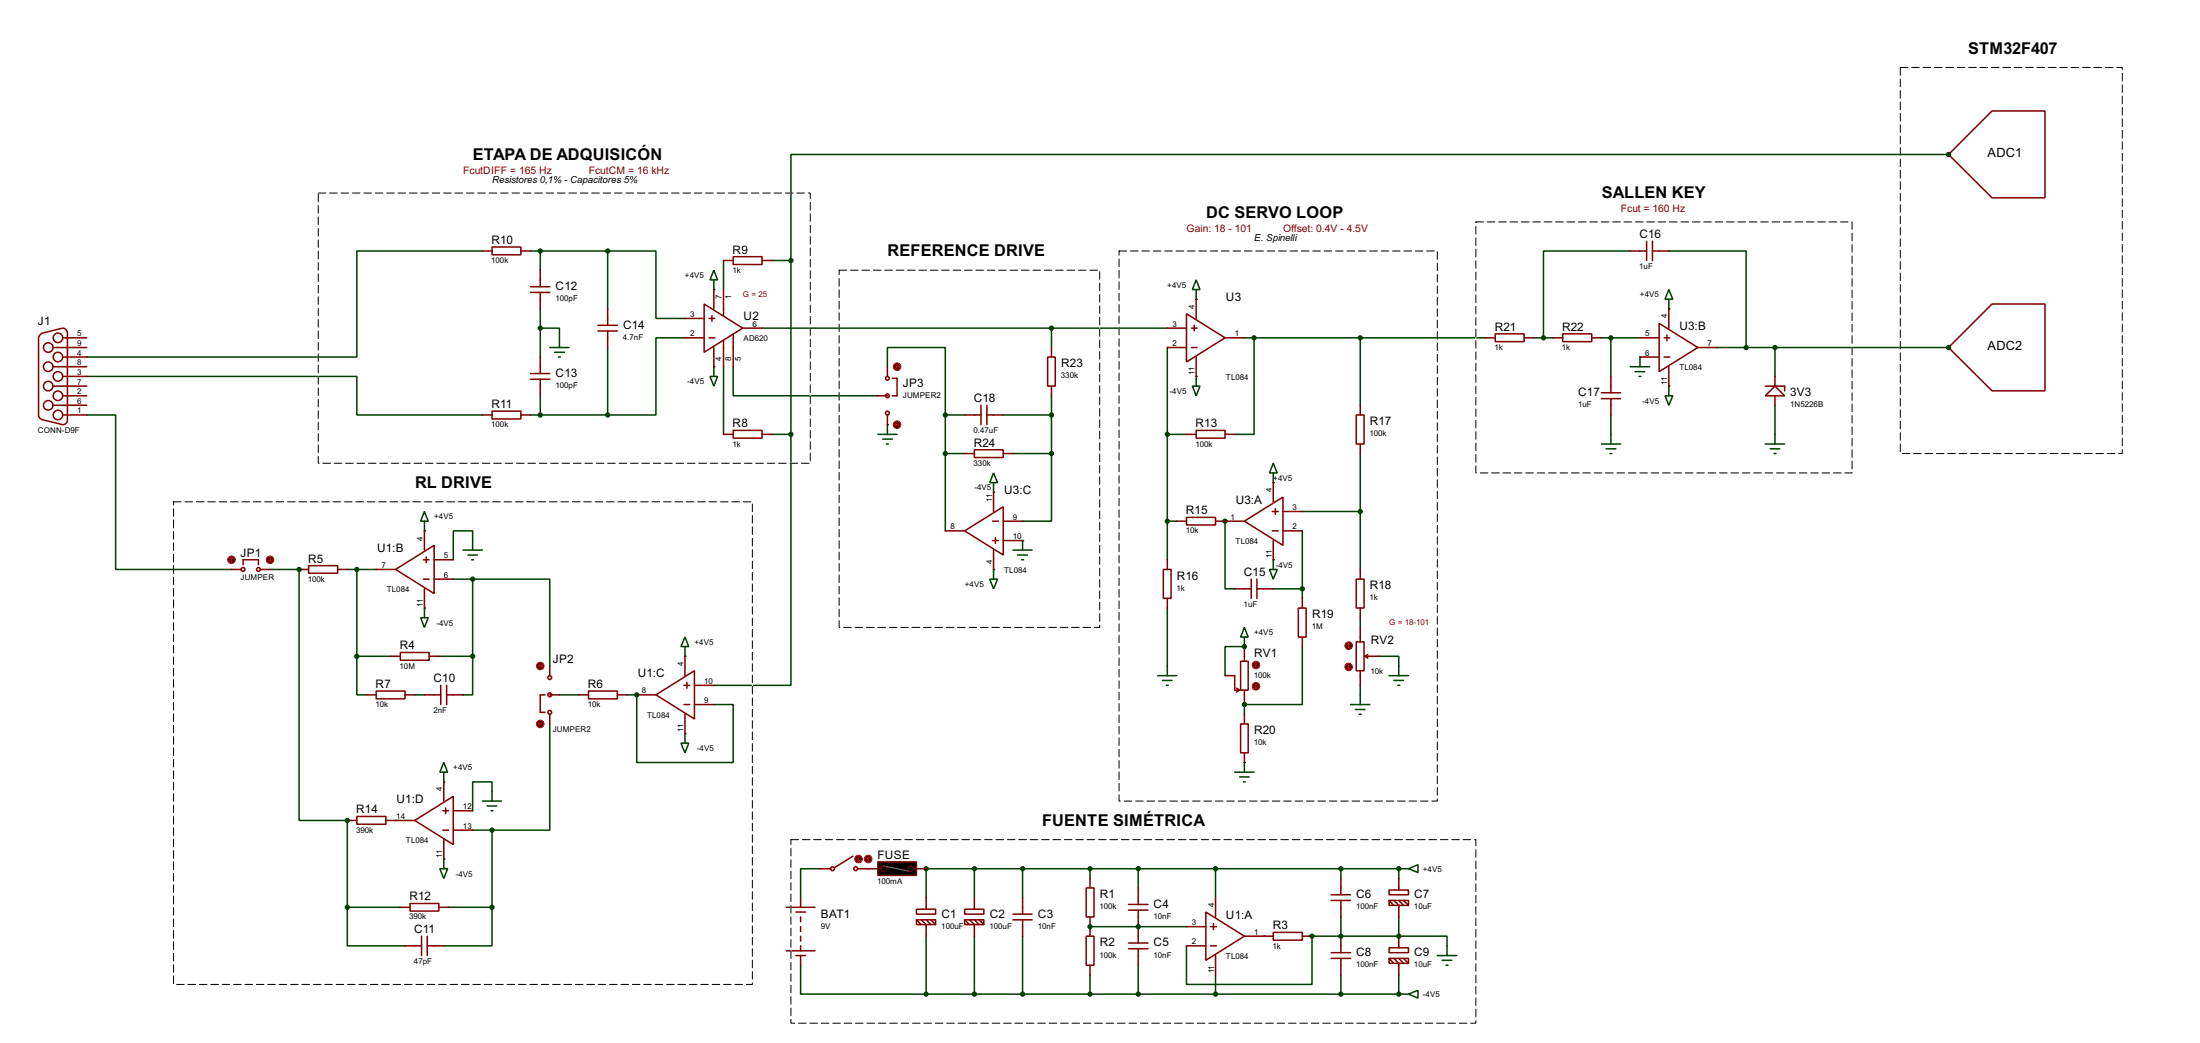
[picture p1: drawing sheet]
<svg xmlns="http://www.w3.org/2000/svg" width="579mm" height="274mm" viewBox="0 0 579 274" stroke-linecap="round" stroke-linejoin="round" font-family="sans-serif">
<path d="M269.3 228.6v7.6M269.3 246.4v15.2" fill="none" stroke="#004000" stroke-width=".4"/>
<g fill="#004000">
<circle cx="287" cy="243.9" r=".2"/>
<circle cx="299.7" cy="243.9" r=".2"/>
</g>
<path d="M287 243.9h12.7" fill="none" stroke="#004000" stroke-width=".4"/>
<circle cx="299.7" cy="243.9" r=".2" fill="#004000"/>
<path d="M269.3 228.6h50.8M287 228.6v2.6M299.7 228.6v5.1M287 256.6v5M299.7 254v7.6M299.7 243.9h12.7M269.3 261.6h50.8" fill="none" stroke="#004000" stroke-width=".4"/>
<circle cx="332.8" cy="246.4" r=".2" fill="#004000"/>
<path d="M320.1 228.6v7.6M320.1 256.6v5M345.5 246.4v12.7h-33.1v-10.2" fill="none" stroke="#004000" stroke-width=".4"/>
<circle cx="345.5" cy="246.4" r=".2" fill="#004000"/>
<path d="M345.5 246.4h7.6" fill="none" stroke="#004000" stroke-width=".4"/>
<circle cx="353.1" cy="246.4" r=".2" fill="#004000"/>
<path d="M109.2 182.9h2.6M269.3 228.6h-12.7v7.6M320.1 228.6h33v2.6M210.8 254v7.6h33.1M243.9 246.4v15.2M256.6 246.4v15.2M353.1 241.3v5.1M353.1 256.6v5h-33M243.9 261.6h25.4" fill="none" stroke="#004000" stroke-width=".4"/>
<circle cx="368.3" cy="246.4" r=".2" fill="#004000"/>
<path d="M368.3 241.3v5.1h-15.2" fill="none" stroke="#004000" stroke-width=".4"/>
<circle cx="368.3" cy="228.6" r=".2" fill="#004000"/>
<path d="M115.6 172.7h8.9v10.2h-2.6M353.1 228.6h15.2v2.6" fill="none" stroke="#004000" stroke-width=".4"/>
<circle cx="368.3" cy="261.6" r=".2" fill="#004000"/>
<path d="M368.3 256.6v5h-15.2" fill="none" stroke="#004000" stroke-width=".4"/>
<g fill="#004000">
<circle cx="180.4" cy="172.7" r=".2"/>
<circle cx="180.4" cy="193.1" r=".2"/>
<circle cx="188" cy="96.5" r=".2"/>
<circle cx="188" cy="76.2" r=".2"/>
</g>
<path d="M190.5 68.6v7.6M190.5 96.5v17.8M91.5 149.9h2.5v22.8M94 172.7v10.2h2.5M94 172.7h8.9" fill="none" stroke="#004000" stroke-width=".4"/>
<g fill="#004000">
<circle cx="104.2" cy="215.9" r=".2"/>
<circle cx="116.9" cy="205.8" r=".2"/>
<circle cx="116.9" cy="226.1" r=".2"/>
</g>
<path d="M91.5 215.9v22.9M91.5 238.8v10.1h15.2M91.5 238.8h13.9M118.1 238.8h11.5v10.1h-12.7" fill="none" stroke="#004000" stroke-width=".4"/>
<circle cx="91.5" cy="215.9" r=".2" fill="#004000"/>
<path d="M78.8 149.9v66h12.7" fill="none" stroke="#004000" stroke-width=".4"/>
<circle cx="78.8" cy="149.9" r=".2" fill="#004000"/>
<g fill="none" stroke="#004000" stroke-width=".4">
<path d="M139.7 66.1h20.3M142.3 66.1v5M160 66.1h12.7v17.7h7.7M160 66.1v15.2M160 91.5v17.7M180.4 88.9h-7.7v20.3h-12.7M139.7 109.2h20.3M142.3 104.2v5M71.1 149.9h7.7M124.5 172.7v-20.3h20.3v22.9M144.8 190.5v28h-15.2M147.3 182.9h5.1"/>
<path d="M167.7 182.9v17.8h25.4v-15.3h-5.1M124.5 218.5h5.1M129.6 218.5v20.3"/>
</g>
<circle cx="167.7" cy="182.9" r=".2" fill="#004000"/>
<path d="M330.2 88.9v25.4h-5.1M312.4 114.3h-5v33M307.4 137.2h2.5M94 149.9h5.1M119.4 152.4h5.1M124.5 142.3v-2.6h-5.1v7.6M165.1 182.9h2.6M129.6 208.3v-2.5h-5.1v7.6M368.3 246.4h12.7v2.5" fill="none" stroke="#004000" stroke-width=".4"/>
<g fill="#004000">
<circle cx="111.8" cy="139.7" r=".2"/>
<circle cx="111.8" cy="160" r=".2"/>
</g>
<path d="M142.3 86.4h5v2.5M142.3 81.3v12.7M358.2 119.4v30.5M307.4 160v15.3M358.2 162.6v2.5M363.2 172.7h5.1v2.6M358.2 180.4v2.5" fill="none" stroke="#004000" stroke-width=".4"/>
<circle cx="327.7" cy="200.7" r=".2" fill="#004000"/>
<path d="M327.7 185.4v2.6" fill="none" stroke="#004000" stroke-width=".4"/>
<circle cx="327.7" cy="185.4" r=".2" fill="#004000"/>
<path d="M342.9 170.2v15.2h-15.2" fill="none" stroke="#004000" stroke-width=".4"/>
<circle cx="327.7" cy="170.2" r=".2" fill="#004000"/>
<path d="M327.7 170.2h-5.1v7.6" fill="none" stroke="#004000" stroke-width=".4"/>
<g fill="#004000">
<circle cx="327.7" cy="170.2" r=".2"/>
<circle cx="322.6" cy="137.2" r=".2"/>
</g>
<path d="M322.6 137.2v17.8h2.5M342.9 139.7v17.8M342.9 134.6h15.3M335.3 155h7.6" fill="none" stroke="#004000" stroke-width=".4"/>
<g fill="#004000">
<circle cx="322.6" cy="137.2" r=".2"/>
<circle cx="335.3" cy="127" r=".2"/>
<circle cx="335.3" cy="147.3" r=".2"/>
</g>
<path d="M307.4 91.5v22.8M327.7 88.9h2.5" fill="none" stroke="#004000" stroke-width=".4"/>
<g fill="#004000">
<circle cx="315" cy="78.8" r=".2"/>
<circle cx="315" cy="99.1" r=".2"/>
</g>
<path d="M429.3 66.1h-22.9v22.8M439.4 66.1h20.4v25.4M330.2 88.9h61M358.2 88.9v17.8M403.9 88.9h5.1M421.7 88.9h10.1M424.2 88.9v10.2M424.2 109.2v5.1" fill="none" stroke="#004000" stroke-width=".4"/>
<circle cx="431.8" cy="94" r=".2" fill="#004000"/>
<path d="M452.1 91.5h7.7" fill="none" stroke="#004000" stroke-width=".4"/>
<g fill="#004000">
<circle cx="439.4" cy="81.3" r=".2"/>
<circle cx="439.4" cy="101.6" r=".2"/>
</g>
<path d="M248.9 119.4h5.1M276.9 104.2v5h-12.7M467.4 106.7v7.6" fill="none" stroke="#004000" stroke-width=".4"/>
<circle cx="233.7" cy="111.8" r=".2" fill="#004000"/>
<path d="M193.1 96.5v7.7h38.1M276.9 109.2v10.2h-10.2" fill="none" stroke="#004000" stroke-width=".4"/>
<circle cx="269.3" cy="142.3" r=".2" fill="#004000"/>
<path d="M248.9 119.4v20.3M276.9 119.4v17.8h-7.6" fill="none" stroke="#004000" stroke-width=".4"/>
<g fill="#004000">
<circle cx="261.6" cy="149.9" r=".2"/>
<circle cx="261.6" cy="129.6" r=".2"/>
</g>
<g fill="none" stroke="#004000" stroke-width=".4">
<path d="M513.1 40.7h-304.8v27.9M127 66.1h-33v27.9h-71.1M203.2 68.6h5.1M208.3 68.6v45.7M22.9 99.1h71.1v10.1h33M200.7 86.4h106.7M233.7 96.5v-5h15.2v17.7M276.9 86.4v5.1M459.8 91.5h53.3M467.4 91.5v7.6M22.9 109.2h7.6v40.7h30.5M203.2 114.3h5.1"/>
<path d="M208.3 114.3v66.1h-20.3M248.9 109.2h5.1M248.9 109.2v10.2M215.9 228.6h-5.1v7.6M256.6 228.6h-12.7v7.6"/>
</g>
<g fill="#004000">
<circle cx="243.9" cy="228.6" r=".2"/>
<circle cx="228.6" cy="228.6" r=".2"/>
</g>
<g fill="none" stroke="#800000" stroke-width=".4">
<path d="M207 238.8h7.6M210.8 236.2v2.6M269.3 236.2v4.4M207 250.2h7.6M209.6 240h2.5M209.6 251.5h2.5M210.8 241.3v1.3M210.8 243.9v1.2M210.8 246.4v1.3M210.8 248.9v1.3M210.8 251.5v2.5M266.7 240.6h5.1"/>
<path d="M266.7 242.1h5.1M269.3 242.1v4.3"/>
</g>
<path d="M286 246.4h2.1v7.6h-2.1z" fill="#fff" stroke="#800000" stroke-width=".4"/>
<path d="M287 243.9v2.5M287 254v2.6" fill="none" stroke="#800000" stroke-width=".4"/>
<path d="M286 233.7h2.1v7.6h-2.1z" fill="#fff" stroke="#800000" stroke-width=".4"/>
<path d="M287 231.2v2.5M297.2 239.5h5.1M297.2 238h5.1M299.7 233.7v4.3M299.7 239.5v8.7M287 241.3v2.6M297.2 249.7h5.1M297.2 248.2h5.1M299.7 249.7v4.3" fill="none" stroke="#800000" stroke-width=".4"/>
<g fill="#004000" stroke="#004000" stroke-width=".4">
<circle cx="269.2" cy="228.6" r=".5"/>
<circle cx="269.2" cy="261.6" r=".5"/>
<circle cx="287" cy="243.9" r=".5"/>
<circle cx="299.7" cy="243.9" r=".5"/>
<circle cx="287" cy="228.6" r=".5"/>
<circle cx="287" cy="261.6" r=".5"/>
<circle cx="299.7" cy="261.6" r=".5"/>
<circle cx="299.7" cy="228.6" r=".5"/>
<circle cx="320" cy="228.6" r=".5"/>
<circle cx="320" cy="261.6" r=".5"/>
</g>
<path d="M335.3 245.4h7.6v2h-7.6z" fill="#fff" stroke="#800000" stroke-width=".4"/>
<path d="M332.8 246.4h2.5M342.9 246.4h2.6" fill="none" stroke="#800000" stroke-width=".4"/>
<path d="M317.5 240l10.2 6.4-10.2 6.3z" fill="#fff" stroke="#800000" stroke-width=".4"/>
<g fill="none" stroke="#800000" stroke-width=".4">
<path d="M320.1 236.2v5.1M350.5 237h5.1M350.5 235.5h5.1M353.1 231.2v4.3M353.1 237v4.3M312.4 248.9h5.1M312.4 243.9h5.1M318.8 248.9h1.5M318.8 243.9h1.5M319.5 243.1v1.5M320.1 251.5v5.1M327.7 246.4h5.1"/>
<path d="M350.5 252.2h5.1M350.5 250.7h5.1M353.1 246.4v4.3M353.1 252.2v4.4"/>
</g>
<g fill="#004000" stroke="#004000" stroke-width=".4">
<circle cx="345.4" cy="246.4" r=".5"/>
<circle cx="353" cy="246.4" r=".5"/>
<circle cx="353" cy="261.6" r=".5"/>
<circle cx="353" cy="228.6" r=".5"/>
</g>
<g fill="#fff" stroke="#800000" stroke-width=".4">
<path d="M241.3 239.3h5.1v1.3h-5.1z"/>
<path d="M241.3 242.1h5.1v1.2h-5.1z"/>
</g>
<path d="M243.9 236.2v3.1M241.3 242.1l1.3 1.2M242.6 242.1l1.3 1.2v3.1M243.9 242.1l1.2 1.2M245.1 242.1l1.3 1.2" fill="none" stroke="#800000" stroke-width=".4"/>
<circle cx="243.8" cy="261.6" r=".5" fill="#004000" stroke="#004000" stroke-width=".4"/>
<g fill="#fff" stroke="#800000" stroke-width=".4">
<path d="M254 239.3h5.1v1.3h-5.1z"/>
<path d="M254 242.1h5.1v1.2h-5.1z"/>
</g>
<path d="M256.6 236.2v3.1M254 242.1l1.3 1.2M255.3 242.1l1.3 1.2v3.1M256.6 242.1l1.2 1.2M257.8 242.1l1.3 1.2" fill="none" stroke="#800000" stroke-width=".4"/>
<g fill="#004000" stroke="#004000" stroke-width=".4">
<circle cx="256.5" cy="228.6" r=".5"/>
<circle cx="256.5" cy="261.6" r=".5"/>
</g>
<g fill="#fff" stroke="#800000" stroke-width=".4">
<path d="M365.8 234.2h5.1v1.3h-5.1z"/>
<path d="M365.8 237h5.1v1.3h-5.1z"/>
</g>
<path d="M365.8 237l1.2 1.3M367 237l1.3 1.3v3M368.3 231.2v3M368.3 237l1.3 1.3M369.6 237l1.3 1.3" fill="none" stroke="#800000" stroke-width=".4"/>
<g fill="#fff" stroke="#800000" stroke-width=".4">
<path d="M365.8 249.4h5.1v1.3h-5.1z"/>
<path d="M365.8 252.2h5.1v1.3h-5.1z"/>
</g>
<path d="M365.8 252.2l1.2 1.3M367 252.2l1.3 1.3v3.1M368.3 246.4v3M368.3 252.2l1.3 1.3M369.6 252.2l1.3 1.3" fill="none" stroke="#800000" stroke-width=".4"/>
<path d="M105.4 171.7h7.6v2.1h-7.6z" fill="#fff" stroke="#800000" stroke-width=".4"/>
<path d="M102.9 172.7h2.5M113 172.7h2.6M111.8 182.9h4.3M116.1 180.4v5M117.6 180.4v5M117.6 182.9h4.3" fill="none" stroke="#800000" stroke-width=".4"/>
<path d="M99.1 181.9h7.6v2h-7.6z" fill="#fff" stroke="#800000" stroke-width=".4"/>
<path d="M96.5 182.9h2.6M106.7 182.9h2.5" fill="none" stroke="#800000" stroke-width=".4"/>
<g fill="#004000" stroke="#004000" stroke-width=".4">
<circle cx="368.3" cy="246.4" r=".5"/>
<circle cx="368.3" cy="228.6" r=".5"/>
<circle cx="124.4" cy="172.7" r=".5"/>
</g>
<path d="M368.3 228.6h2.6M370.9 228.6l2.5-1v2z" fill="none" stroke="#004000" stroke-width=".4"/>
<path d="M81.3 148.9h7.6v2h-7.6z" fill="#fff" stroke="#800000" stroke-width=".4"/>
<path d="M78.8 149.9h2.5M88.9 149.9h2.6" fill="none" stroke="#800000" stroke-width=".4"/>
<path d="M193.1 113.3h7.6v2h-7.6z" fill="#fff" stroke="#800000" stroke-width=".4"/>
<path d="M190.5 114.3h2.6M200.7 114.3h2.5" fill="none" stroke="#800000" stroke-width=".4"/>
<path d="M193.1 67.6h7.6v2h-7.6z" fill="#fff" stroke="#800000" stroke-width=".4"/>
<path d="M190.5 68.6h2.6M200.7 68.6h2.5M64 148.6v-1.3h4.1v1.3" fill="none" stroke="#800000" stroke-width=".4"/>
<g fill="#fff" stroke="#800000" stroke-width=".4">
<circle cx="64" cy="149.9" r=".5"/>
<circle cx="68" cy="149.9" r=".5"/>
</g>
<path d="M61 149.9h2.5M68.6 149.9h2.5" fill="none" stroke="#800000" stroke-width=".4"/>
<circle cx="60.9" cy="147.3" r="1" fill="#400000" stroke="#f00" stroke-width=".26"/>
<path d="M61 146.8l-.3 .3M61 146.8l.2 .3M61 146.8v1" fill="none" stroke="#f00" stroke-width=".26"/>
<circle cx="71.1" cy="147.3" r="1" fill="#400000" stroke="#f00" stroke-width=".26"/>
<path d="M70.9 147.6l.2 .2M71.1 146.8v1M71.4 147.6l-.3 .2" fill="none" stroke="#f00" stroke-width=".26"/>
<path d="M111.8 134.6l1 2.6h-2zM111.8 137.2v2.5M110.8 162.6h2l-1 2.5zM111.8 160v2.6M180.4 167.7l1 2.5h-2.1zM180.4 170.2v2.5M179.3 195.6h2.1l-1 2.5zM180.4 193.1v2.5M368.3 261.6h2.6M370.9 261.6l2.5-1v2.1z" fill="none" stroke="#004000" stroke-width=".4"/>
<circle cx="368.3" cy="261.6" r=".5" fill="#004000" stroke="#004000" stroke-width=".4"/>
<path d="M172.7 182.9l10.2-6.4v12.7z" fill="#fff" stroke="#800000" stroke-width=".4"/>
<path d="M180.4 172.7v5.1M180.9 179.6v1.5M167.7 182.9h5M180.1 185.4h1.5M180.1 180.4h1.5M180.4 188v5.1M182.9 185.4h5.1M182.9 180.4h5.1" fill="none" stroke="#800000" stroke-width=".4"/>
<path d="M188 71.1l1 2.6h-2zM188 73.7v2.5M187 99.1h2l-1 2.5zM188 96.5v2.6" fill="none" stroke="#004000" stroke-width=".4"/>
<path d="M185.4 80l10.2 6.4-10.2 6.3z" fill="#fff" stroke="#800000" stroke-width=".4"/>
<path d="M188 76.2v5.1M190.5 76.2v6.9M180.4 88.9h5M180.4 83.8h5M186.7 88.9h1.5M186.7 83.8h1.5M187.5 83.1v1.5M188 91.5v5M190.5 89.7v6.8M193.1 87.9v8.6M195.6 86.4h5.1" fill="none" stroke="#800000" stroke-width=".4"/>
<path d="M129.6 65h7.6v2.1h-7.6z" fill="#fff" stroke="#800000" stroke-width=".4"/>
<path d="M127 66.1h2.6M137.2 66.1h2.5" fill="none" stroke="#800000" stroke-width=".4"/>
<path d="M129.6 108.2h7.6v2.1h-7.6z" fill="#fff" stroke="#800000" stroke-width=".4"/>
<path d="M127 109.2h2.6M137.2 109.2h2.5M143.5 182.9h-1.2v4.6h1.2" fill="none" stroke="#800000" stroke-width=".4"/>
<g fill="#fff" stroke="#800000" stroke-width=".4">
<circle cx="144.7" cy="187.5" r=".5"/>
<circle cx="144.7" cy="178.3" r=".5"/>
<circle cx="144.7" cy="182.9" r=".5"/>
</g>
<path d="M144.8 175.3v2.5M144.8 188v2.5M144.8 182.9h2.5" fill="none" stroke="#800000" stroke-width=".4"/>
<circle cx="142.2" cy="190.5" r="1" fill="#400000" stroke="#f00" stroke-width=".26"/>
<path d="M141.7 190.5l.3 .3M141.7 190.5h1.1M142 190.3l-.3 .2" fill="none" stroke="#f00" stroke-width=".26"/>
<circle cx="142.2" cy="175.3" r="1" fill="#400000" stroke="#f00" stroke-width=".26"/>
<path d="M141.7 175.3h1.1M142.5 175l.3 .3M142.8 175.3l-.3 .2" fill="none" stroke="#f00" stroke-width=".26"/>
<g fill="#004000" stroke="#004000" stroke-width=".4">
<circle cx="93.9" cy="172.7" r=".5"/>
<circle cx="93.9" cy="149.9" r=".5"/>
</g>
<path d="M108 237.8h7.6v2h-7.6z" fill="#fff" stroke="#800000" stroke-width=".4"/>
<path d="M105.4 238.8h2.6M115.6 238.8h2.5M106.7 248.9h4.3M111 246.4v5.1M112.5 246.4v5.1M112.5 248.9h4.4" fill="none" stroke="#800000" stroke-width=".4"/>
<path d="M94 214.9h7.6v2h-7.6z" fill="#fff" stroke="#800000" stroke-width=".4"/>
<path d="M91.5 215.9h2.5M101.6 215.9h2.6" fill="none" stroke="#800000" stroke-width=".4"/>
<path d="M116.9 200.7l1 2.5h-2.1zM116.9 203.2v2.6M115.8 228.6h2.1l-1 2.6zM116.9 226.1v2.5" fill="none" stroke="#004000" stroke-width=".4"/>
<path d="M109.2 215.9l10.2-6.3v12.7z" fill="#fff" stroke="#800000" stroke-width=".4"/>
<g fill="none" stroke="#800000" stroke-width=".4">
<path d="M139.7 75.5h5.1M139.7 77h5.1M142.3 71.1v4.4M142.3 77v4.3M139.7 98.3h5.1M139.7 99.8h5.1M142.3 94v4.3M142.3 99.8v4.4M157.5 85.6h5.1M157.5 87.1h5.1M160 81.3v4.3M160 87.1v4.4"/>
<path d="M104.2 215.9h5M116.6 218.5h1.5M116.6 213.4h1.5M116.9 205.8v5M117.4 212.6v1.5M119.4 218.5h5.1M119.4 213.4h5.1M116.9 221v5.1"/>
</g>
<g fill="#004000" stroke="#004000" stroke-width=".4">
<circle cx="91.4" cy="238.8" r=".5"/>
<circle cx="129.5" cy="238.8" r=".5"/>
<circle cx="91.4" cy="215.9" r=".5"/>
<circle cx="78.7" cy="149.9" r=".5"/>
<circle cx="142.2" cy="66.1" r=".5"/>
<circle cx="142.2" cy="109.2" r=".5"/>
<circle cx="160" cy="109.2" r=".5"/>
<circle cx="160" cy="66.1" r=".5"/>
<circle cx="129.5" cy="218.5" r=".5"/>
<circle cx="124.4" cy="152.4" r=".5"/>
</g>
<path d="M155 181.9h7.6v2h-7.6z" fill="#fff" stroke="#800000" stroke-width=".4"/>
<path d="M152.4 182.9h2.6M162.6 182.9h2.5" fill="none" stroke="#800000" stroke-width=".4"/>
<circle cx="167.6" cy="182.9" r=".5" fill="#004000" stroke="#004000" stroke-width=".4"/>
<path d="M315 113.3h7.6v2h-7.6z" fill="#fff" stroke="#800000" stroke-width=".4"/>
<path d="M312.4 114.3h2.6M322.6 114.3h2.5" fill="none" stroke="#800000" stroke-width=".4"/>
<path d="M312.4 136.2h7.7v2h-7.7z" fill="#fff" stroke="#800000" stroke-width=".4"/>
<path d="M309.9 137.2h2.5M320.1 137.2h2.5" fill="none" stroke="#800000" stroke-width=".4"/>
<circle cx="307.3" cy="114.3" r=".5" fill="#004000" stroke="#004000" stroke-width=".4"/>
<path d="M357.1 109.2h2.1v7.7h-2.1z" fill="#fff" stroke="#800000" stroke-width=".4"/>
<path d="M358.2 106.7v2.5M358.2 116.9v2.5M325.1 155h4.4M329.5 152.4v5.1M331 152.4v5.1M331 155h4.3" fill="none" stroke="#800000" stroke-width=".4"/>
<g fill="#004000" stroke="#004000" stroke-width=".4">
<circle cx="307.3" cy="137.2" r=".5"/>
<circle cx="330.2" cy="88.9" r=".5"/>
</g>
<path d="M341.9 160h2v7.7h-2z" fill="#fff" stroke="#800000" stroke-width=".4"/>
<path d="M342.9 157.5v2.5M342.9 167.7v2.5" fill="none" stroke="#800000" stroke-width=".4"/>
<path d="M306.3 149.9h2.1v7.6h-2.1z" fill="#fff" stroke="#800000" stroke-width=".4"/>
<path d="M307.4 147.3v2.6M307.4 157.5v2.5" fill="none" stroke="#800000" stroke-width=".4"/>
<path d="M121.9 144.8h5.1M123.2 146.1h2.5M124.2 147.3h.5M124.5 142.3v2.5M127 210.8h5.1M128.3 212.1h2.5M129.3 213.4h.5M129.6 208.3v2.5M378.5 251.5h5.1M379.7 252.7h2.6M380.8 254h.5M381 248.9v2.6" fill="none" stroke="#004000" stroke-width=".4"/>
<path d="M104.2 149.9l10.1-6.4v12.7z" fill="#fff" stroke="#800000" stroke-width=".4"/>
<path d="M111.8 139.7v5.1M99.1 149.9h5.1M111.5 152.4h1.5M111.5 147.3h1.5M111.8 155v5M112.3 146.6v1.5M114.3 152.4h5.1M114.3 147.3h5.1" fill="none" stroke="#800000" stroke-width=".4"/>
<path d="M144.8 91.5h5.1M146.1 92.7h2.5M147.1 94h.5M147.3 88.9v2.6M304.8 177.8h5.1M306.1 179.1h2.5M307.4 175.3v2.5M365.8 177.8h5.1M367 179.1h2.6M368.3 175.3v2.5M307.1 180.4h.5M368.1 180.4h.5" fill="none" stroke="#004000" stroke-width=".4"/>
<circle cx="142.2" cy="86.4" r=".5" fill="#004000" stroke="#004000" stroke-width=".4"/>
<path d="M357.1 152.4h2.1v7.6h-2.1z" fill="#fff" stroke="#800000" stroke-width=".4"/>
<path d="M358.2 149.9v2.5M358.2 160v2.6" fill="none" stroke="#800000" stroke-width=".4"/>
<path d="M357.1 168.9h2.1v7.6h-2.1z" fill="#fff" stroke="#800000" stroke-width=".4"/>
<path d="M358.2 165.1v3.8M358.2 176.5v3.9M359.4 172.7l.8 .5M359.4 172.7h3.8M360.2 172.2l-.8 .5" fill="none" stroke="#800000" stroke-width=".4"/>
<circle cx="355.1" cy="169.9" r="1" fill="#400000" stroke="#f00" stroke-width=".26"/>
<path d="M355.1 169.4l-.2 .3M355.1 169.4l.3 .3M355.1 169.4v1" fill="none" stroke="#f00" stroke-width=".26"/>
<circle cx="355.1" cy="175.5" r="1" fill="#400000" stroke="#f00" stroke-width=".26"/>
<path d="M354.9 175.8l.2 .2M355.1 175v1M355.4 175.8l-.3 .2" fill="none" stroke="#f00" stroke-width=".26"/>
<circle cx="358.1" cy="134.6" r=".5" fill="#004000" stroke="#004000" stroke-width=".4"/>
<path d="M355.6 185.4h5.1M356.9 186.7h2.5M357.9 188h.5M358.2 182.9v2.5M325.1 203.2h5.1M326.4 204.5h2.5M327.4 205.8h.5M327.7 200.7v2.5" fill="none" stroke="#004000" stroke-width=".4"/>
<path d="M326.7 190.5h2v7.6h-2z" fill="#fff" stroke="#800000" stroke-width=".4"/>
<path d="M327.7 188v2.5M327.7 198.1v2.6" fill="none" stroke="#800000" stroke-width=".4"/>
<path d="M326.7 174h2v7.6h-2z" fill="#fff" stroke="#800000" stroke-width=".4"/>
<path d="M322.6 177.8h2.5v3.8h1.3M327.7 170.2v3.8M325.6 181.1l.8 .5M326.4 181.6l-.8 .5M327.7 181.6v3.8" fill="none" stroke="#800000" stroke-width=".4"/>
<circle cx="330.7" cy="175" r="1" fill="#400000" stroke="#f00" stroke-width=".26"/>
<path d="M330.7 174.5l.3 .3M330.7 174.5l-.2 .3M330.7 174.5v1" fill="none" stroke="#f00" stroke-width=".26"/>
<circle cx="330.7" cy="180.6" r="1" fill="#400000" stroke="#f00" stroke-width=".26"/>
<path d="M330.5 180.9l.2 .2M330.7 180.1v1M331 180.9l-.3 .2" fill="none" stroke="#f00" stroke-width=".26"/>
<g fill="#004000" stroke="#004000" stroke-width=".4">
<circle cx="327.6" cy="185.4" r=".5"/>
<circle cx="327.6" cy="170.2" r=".5"/>
<circle cx="322.5" cy="137.2" r=".5"/>
<circle cx="342.9" cy="155" r=".5"/>
</g>
<path d="M315 73.7l1 2.5h-2zM315 76.2v2.6M335.3 121.9l1 2.6h-2zM335.3 124.5v2.5M334.3 149.9h2l-1 2.5zM335.3 147.3v2.6M327.7 165.1l1 2.6h-2zM327.7 167.7v2.5" fill="none" stroke="#004000" stroke-width=".4"/>
<path d="M327.7 137.2l10.1-6.4v12.7z" fill="#fff" stroke="#800000" stroke-width=".4"/>
<path d="M322.6 137.2h5.1M335 139.7h1.6M335 134.6h1.6M335.3 127v5.1M335.8 133.9v1.5M337.8 139.7h5.1M337.8 134.6h5.1M335.3 142.3v5" fill="none" stroke="#800000" stroke-width=".4"/>
<path d="M315 99.1v2.5M314 101.6h2l-1 2.6z" fill="none" stroke="#004000" stroke-width=".4"/>
<path d="M312.4 82.6l10.2 6.3-10.2 6.4z" fill="#fff" stroke="#800000" stroke-width=".4"/>
<path d="M315 78.8v5M307.4 91.5h5M307.4 86.4h5M313.7 91.5h1.5M313.7 86.4h1.5M314.5 85.6v1.5M315 94v5.1M322.6 88.9h5.1" fill="none" stroke="#800000" stroke-width=".4"/>
<path d="M411.5 87.9h7.6v2h-7.6z" fill="#fff" stroke="#800000" stroke-width=".4"/>
<path d="M409 88.9h2.5M419.1 88.9h2.6" fill="none" stroke="#800000" stroke-width=".4"/>
<path d="M393.7 87.9h7.6v2h-7.6z" fill="#fff" stroke="#800000" stroke-width=".4"/>
<path d="M429.3 66.1h4.3M433.6 63.5v5.1M435.1 63.5v5.1M435.1 66.1h4.3M391.2 88.9h2.5M401.3 88.9h2.6M424.2 99.1v4.3M421.7 104.9h5M421.7 103.4h5M424.2 104.9v4.3" fill="none" stroke="#800000" stroke-width=".4"/>
<g fill="#004000" stroke="#004000" stroke-width=".4">
<circle cx="358.1" cy="88.9" r=".5"/>
<circle cx="424.1" cy="88.9" r=".5"/>
<circle cx="406.4" cy="88.9" r=".5"/>
<circle cx="459.7" cy="91.5" r=".5"/>
</g>
<path d="M439.4 76.2l1.1 2.6h-2.1zM439.4 78.8v2.5M429.3 96.5h5.1M430.5 97.8h2.6M431.6 99.1h.5M431.8 94v2.5M421.7 116.9h5M422.9 118.1h2.6M423.9 119.4h.5M424.2 114.3v2.6M438.4 104.2h2.1l-1.1 2.5zM439.4 101.6v2.6" fill="none" stroke="#004000" stroke-width=".4"/>
<path d="M436.9 85.1l10.2 6.4-10.2 6.3z" fill="#fff" stroke="#800000" stroke-width=".4"/>
<path d="M431.8 94h5.1M431.8 88.9h5.1M438.2 94h1.5M438.2 88.9h1.5M438.9 88.2v1.5M439.4 81.3v5.1M439.4 96.5v5.1M447.1 91.5h5" fill="none" stroke="#800000" stroke-width=".4"/>
<path d="M467.4 101.6l2.5 2.6h-5.1z" fill="#fff" stroke="#800000" stroke-width=".4"/>
<path d="M467.4 99.1v2.5M464.8 101.6h5.1v1.3M467.4 104.2v2.5" fill="none" stroke="#800000" stroke-width=".4"/>
<path d="M464.8 116.9h5.1M466.1 118.1h2.5M467.1 119.4h.5M467.4 114.3v2.6" fill="none" stroke="#004000" stroke-width=".4"/>
<path d="M275.9 94h2v7.6h-2z" fill="#fff" stroke="#800000" stroke-width=".4"/>
<path d="M276.9 91.5v2.5M276.9 101.6v2.6" fill="none" stroke="#800000" stroke-width=".4"/>
<path d="M256.6 118.4h7.6v2h-7.6z" fill="#fff" stroke="#800000" stroke-width=".4"/>
<path d="M235 99.6h1.2v4.6h-1.2M254 119.4h2.6M254 109.2h4.3M258.3 106.7v5.1M259.9 106.7v5.1M259.9 109.2h4.3M264.2 119.4h2.5" fill="none" stroke="#800000" stroke-width=".4"/>
<g fill="#004000" stroke="#004000" stroke-width=".4">
<circle cx="276.8" cy="109.2" r=".5"/>
<circle cx="248.9" cy="119.4" r=".5"/>
</g>
<path d="M231.2 114.3h5M232.4 115.6h2.6M233.4 116.9h.5M233.7 111.8v2.5" fill="none" stroke="#004000" stroke-width=".4"/>
<g fill="#fff" stroke="#800000" stroke-width=".4">
<circle cx="233.6" cy="99.6" r=".5"/>
<circle cx="233.6" cy="108.7" r=".5"/>
<circle cx="233.6" cy="104.2" r=".5"/>
</g>
<path d="M233.7 96.5v2.6M231.2 104.2h2.5M233.7 109.2v2.6" fill="none" stroke="#800000" stroke-width=".4"/>
<circle cx="236.2" cy="96.5" r="1" fill="#400000" stroke="#f00" stroke-width=".26"/>
<path d="M235.7 96.5h1M236.5 96.3l.2 .2M236.7 96.5l-.2 .3" fill="none" stroke="#f00" stroke-width=".26"/>
<circle cx="236.2" cy="111.8" r="1" fill="#400000" stroke="#f00" stroke-width=".26"/>
<path d="M235.7 111.8l.3 .2M235.7 111.8h1M236 111.5l-.3 .3" fill="none" stroke="#f00" stroke-width=".26"/>
<path d="M261.6 124.5l1.1 2.5h-2.1zM261.6 127v2.6M260.6 152.4h2.1l-1.1 2.6zM261.6 149.9v2.5M266.7 144.8h5.1M268 146.1h2.5M269 147.3h.5M269.3 142.3v2.5" fill="none" stroke="#004000" stroke-width=".4"/>
<circle cx="276.8" cy="119.4" r=".5" fill="#004000" stroke="#004000" stroke-width=".4"/>
<path d="M254 139.7l10.2-6.3v12.7z" fill="#fff" stroke="#800000" stroke-width=".4"/>
<path d="M248.9 139.7h5.1M261.4 137.2h1.5M261.6 129.6v5M264.2 137.2h5.1M261.4 142.3h1.5M261.6 144.8v5.1M262.1 141.5v1.5M264.2 142.3h5.1" fill="none" stroke="#800000" stroke-width=".4"/>
<g fill="#004000" stroke="#004000" stroke-width=".4">
<circle cx="248.9" cy="109.2" r=".5"/>
<circle cx="276.8" cy="86.4" r=".5"/>
<circle cx="208.2" cy="114.3" r=".5"/>
</g>
<path d="M221 71.1h68.6v94h-68.6zM294.7 66.1h83.8v144.7h-83.8zM45.7 132.1h152.4v127h-152.4z" fill="none" stroke="#fff" stroke-width=".26"/>
<path d="M221 71.1h68.6v94h-68.6zM294.7 66.1h83.8v144.7h-83.8zM45.7 132.1h152.4v127h-152.4z" fill="none" stroke="#000" stroke-width=".26" stroke-dasharray="2 1"/>
<g fill="#fff" stroke="#800000" stroke-width=".4">
<path d="M513.1 91.5l11.4-11.5h14v22.9h-14z" fill-rule="evenodd"/>
<path d="M513.1 40.7l11.4-11.5h14v22.9h-14z" fill-rule="evenodd"/>
</g>
<g fill="#004000" stroke="#004000" stroke-width=".4">
<circle cx="208.2" cy="68.6" r=".5"/>
<circle cx="513" cy="40.7" r=".5"/>
<circle cx="467.3" cy="91.5" r=".5"/>
<circle cx="513" cy="91.5" r=".5"/>
</g>
<path d="M500.4 17.8h58.4v101.6h-58.4zM388.6 58.4h99.1v66.1h-99.1z" fill="none" stroke="#fff" stroke-width=".26"/>
<path d="M500.4 17.8h58.4v101.6h-58.4zM388.6 58.4h99.1v66.1h-99.1z" fill="none" stroke="#000" stroke-width=".26" stroke-dasharray="2 1"/>
<path d="M10.7 87.9l5.8-1.5a1.33 1.33 0 0 1 1.3 1.2v22.9a1.18 1.18 0 0 1-1.3 1.3l-5.1-1.3a1.39 1.39 0 0 1-1.2-1.3v-20.3z" fill-rule="evenodd" fill="#fff" stroke="#800000" stroke-width=".4"/>
<g fill="#feffff" stroke="#800000" stroke-width=".4">
<circle cx="15.2" cy="109.2" r="1.25"/>
<circle cx="12.7" cy="106.7" r="1.25"/>
<circle cx="15.2" cy="104.2" r="1.25"/>
<circle cx="12.7" cy="101.6" r="1.25"/>
<circle cx="15.2" cy="99.1" r="1.25"/>
<circle cx="12.7" cy="96.5" r="1.25"/>
<circle cx="15.2" cy="94" r="1.25"/>
<circle cx="12.7" cy="91.5" r="1.25"/>
<circle cx="15.2" cy="88.9" r="1.25"/>
</g>
<path d="M14 96.5h8.9M14 91.5h8.9M16.5 99.1h6.4M16.5 94h6.4M16.5 88.9h6.4M14 106.7h8.9M14 101.6h8.9M16.5 109.2h6.4M16.5 104.2h6.4" fill="none" stroke="#800000" stroke-width=".4"/>
<path d="M83.8 50.8h129.6v71.1h-129.6z" fill="none" stroke="#fff" stroke-width=".26"/>
<path d="M83.8 50.8h129.6v71.1h-129.6z" fill="none" stroke="#000" stroke-width=".26" stroke-dasharray="2 1"/>
<circle cx="243.8" cy="228.6" r=".5" fill="#004000" stroke="#004000" stroke-width=".4"/>
<g fill="#fff" stroke="#800000" stroke-width=".4">
<circle cx="225.3" cy="228.6" r=".5"/>
<circle cx="219.2" cy="228.6" r=".5"/>
</g>
<path d="M215.9 228.6h2.8M224.6 225.3l-4.9 3.1M225.8 228.6h2.8" fill="none" stroke="#800000" stroke-width=".4"/>
<circle cx="226" cy="226.1" r="1" fill="#400000" stroke="#f00" stroke-width=".26"/>
<path d="M225.8 226.3l.3 .3M226.1 225.6v1M226.3 226.3l-.2 .3" fill="none" stroke="#f00" stroke-width=".26"/>
<circle cx="228.6" cy="226.1" r="1" fill="#400000" stroke="#f00" stroke-width=".26"/>
<path d="M228.6 225.6l-.2 .2M228.6 225.6l.3 .2M228.6 225.6v1" fill="none" stroke="#f00" stroke-width=".26"/>
<path d="M231.2 226.8h10.1v3.6h-10.1z" fill="#000" stroke="#800000" stroke-width=".4"/>
<path d="M232.7 227.9l7.1 1.5" fill="none" stroke="#808080" stroke-width=".26"/>
<g fill="none" stroke="#800000" stroke-width=".26">
<path d="M231.2 228.6h.7M240.6 228.6h.7"/>
<circle cx="232.6" cy="228.6" r=".75"/>
<circle cx="239.7" cy="228.6" r=".75"/>
</g>
<path d="M228.6 228.6h2.6M241.3 228.6h2.6" fill="none" stroke="#800000" stroke-width=".4"/>
<path d="M208.3 221h180.3v48.3h-180.3z" fill="none" stroke="#fff" stroke-width=".26"/>
<path d="M208.3 221h180.3v48.3h-180.3z" fill="none" stroke="#000" stroke-width=".26" stroke-dasharray="2 1"/>
<g font-size="4.8">
<text x="518.2" y="14.1">STM32F407</text>
<text x="124.5" y="42">ETAPA DE ADQUISICÓN</text>
<text x="421.7" y="52.2">SALLEN KEY</text>
<text x="317.6" y="57.3">DC SERVO LOOP</text>
<text x="233.7" y="67.4">REFERENCE DRIVE</text>
<text x="109.3" y="128.4">RL DRIVE</text>
<text x="274.4" y="217.3">FUENTE SIMÉTRICA</text>
</g>
<g font-size="3.8">
<text x="523.3" y="41.2">ADC1</text>
<text x="523.3" y="92">ADC2</text>
</g>
<g font-size="3.5">
<text x="129.4" y="64.2">R10</text>
<text x="431.7" y="62.7">C16</text>
<text x="192.9" y="66.7">R9</text>
<text x="146.3" y="76.3">C12</text>
<text x="322.8" y="79.2">U3</text>
<text x="10" y="85.6">J1</text>
<text x="164.1" y="86.5">C14</text>
<text x="195.8" y="84.3">U2</text>
<text x="393.6" y="87.1">R21</text>
<text x="411.3" y="87.1">R22</text>
<text x="442.2" y="86.8">U3:B</text>
<text x="146.3" y="99.2">C13</text>
<text x="237.8" y="101.8">JP3</text>
<text x="279.4" y="96.7">R23</text>
<text x="129.4" y="107.4">R11</text>
<text x="256.4" y="105.9">C18</text>
<text x="415.6" y="104.3">C17</text>
<text x="471.4" y="104.3">3V3</text>
<text x="192.9" y="112.5">R8</text>
<text x="314.8" y="112.5">R13</text>
<text x="360.7" y="111.9">R17</text>
<text x="256.4" y="117.6">R24</text>
<text x="264.4" y="130">U3:C</text>
<text x="312.3" y="135.4">R15</text>
<text x="325.4" y="132.6">U3:A</text>
<text x="63.4" y="146.5">JP1</text>
<text x="81.1" y="148.1">R5</text>
<text x="99.3" y="145.3">U1:B</text>
<text x="309.9" y="152.6">R16</text>
<text x="327.5" y="151.6">C15</text>
<text x="360.7" y="155.1">R18</text>
<text x="345.5" y="162.7">R19</text>
<text x="105.3" y="170.9">R4</text>
<text x="330.2" y="172.9">RV1</text>
<text x="360.9" y="169.4">RV2</text>
<text x="114.2" y="179.6">C10</text>
<text x="145.6" y="174.5">JP2</text>
<text x="167.9" y="178.3">U1:C</text>
<text x="98.9" y="181.1">R7</text>
<text x="154.8" y="181.1">R6</text>
<text x="330.2" y="193.2">R20</text>
<text x="93.8" y="214.1">R14</text>
<text x="104.4" y="211.3">U1:D</text>
<text x="231" y="226">FUSE</text>
<text x="107.8" y="237">R12</text>
<text x="289.6" y="236.4">R1</text>
<text x="303.8" y="238.9">C4</text>
<text x="357.1" y="236.4">C6</text>
<text x="372.4" y="236.4">C7</text>
<text x="109.1" y="245.6">C11</text>
<text x="216.2" y="241.5">BAT1</text>
<text x="247.9" y="241.5">C1</text>
<text x="260.6" y="241.5">C2</text>
<text x="273.3" y="241.5">C3</text>
<text x="322.8" y="241.8">U1:A</text>
<text x="335.1" y="244.6">R3</text>
<text x="289.6" y="249.1">R2</text>
<text x="303.8" y="249.1">C5</text>
<text x="357.1" y="251.6">C8</text>
<text x="372.4" y="251.6">C9</text>
</g>
<g font-size="3.1" fill="#800000">
<text x="121.9" y="45.7">FcutDIFF = 165 Hz</text>
<text x="155" y="45.7">FcutCM = 16 kHz</text>
<text x="426.7" y="55.9">Fcut = 160 Hz</text>
<text x="312.4" y="61">Gain: 18 - 101</text>
<text x="337.8" y="61">Offset: 0.4V - 4.5V</text>
</g>
<g font-size="2.9">
<text x="129.6" y="48.1">Resistores 0,1% - Capacitores 5%</text>
<text x="330.2" y="63.4">E. Spinelli</text>
</g>
<g font-size="2.4">
<text x="129.4" y="69.2">100k</text>
<text x="192.9" y="71.8">1k</text>
<text x="431.6" y="70.8">1uF</text>
<text x="180.4" y="73.2">+4V5</text>
<text x="307.4" y="75.7">+4V5</text>
<text x="146.3" y="79.3">100pF</text>
<text x="181.7" y="83.4">3</text>
<text x="190" y="78.7" transform="rotate(-90 190 78.7)">7</text>
<text x="192.5" y="78.8" transform="rotate(-90 192.5 78.8)">1</text>
<text x="314.6" y="81.2" transform="rotate(-90 314.6 81.2)">4</text>
<text x="431.8" y="78.3">+4V5</text>
<text x="439" y="83.8" transform="rotate(-90 439 83.8)">4</text>
<text x="20.3" y="88.5">5</text>
<text x="164" y="89.4">4.7nF</text>
<text x="181.7" y="88.5">2</text>
<text x="195.8" y="89.8">AD620</text>
<text x="198.1" y="86">6</text>
<text x="308.7" y="86">3</text>
<text x="325.1" y="88.5">1</text>
<text x="433.2" y="88.5">5</text>
<text x="20.3" y="93.6">4</text>
<text x="20.3" y="91">9</text>
<text x="190" y="95.1" transform="rotate(-90 190 95.1)">4</text>
<text x="192.5" y="95.1" transform="rotate(-90 192.5 95.1)">8</text>
<text x="195.1" y="95.1" transform="rotate(-90 195.1 95.1)">5</text>
<text x="308.7" y="91">2</text>
<text x="393.5" y="92.1">1k</text>
<text x="411.3" y="92.1">1k</text>
<text x="433.2" y="93.6">6</text>
<text x="449.6" y="91">7</text>
<text x="20.3" y="101.2">7</text>
<text x="20.3" y="98.7">3</text>
<text x="20.3" y="96.1">8</text>
<text x="181" y="101.1">-4V5</text>
<text x="279.4" y="99.6">330k</text>
<text x="314.6" y="98.7" transform="rotate(-90 314.6 98.7)">11</text>
<text x="322.8" y="100">TL084</text>
<text x="439" y="101.2" transform="rotate(-90 439 101.2)">11</text>
<text x="442.2" y="97.5">TL084</text>
<text x="20.3" y="106.3">6</text>
<text x="20.3" y="103.8">2</text>
<text x="146.3" y="102.1">100pF</text>
<text x="237.7" y="104.7">JUMPER2</text>
<text x="308" y="103.7">-4V5</text>
<text x="415.5" y="107.2">1uF</text>
<text x="432.4" y="106.2">-4V5</text>
<text x="471.4" y="107.2">1N5226B</text>
<text x="10" y="114">CONN-D9F</text>
<text x="20.3" y="108.8">1</text>
<text x="129.4" y="112.5">100k</text>
<text x="256.4" y="114">0.47uF</text>
<text x="192.9" y="117.5">1k</text>
<text x="314.8" y="117.5">100k</text>
<text x="360.6" y="114.8">100k</text>
<text x="256.4" y="122.6">330k</text>
<text x="256.6" y="129.1">-4V5</text>
<text x="334.9" y="129.6" transform="rotate(-90 334.9 129.6)">4</text>
<text x="335.3" y="126.5">+4V5</text>
<text x="114.3" y="136.7">+4V5</text>
<text x="261.2" y="132.1" transform="rotate(-90 261.2 132.1)">11</text>
<text x="266.7" y="136.8">9</text>
<text x="324" y="136.8">1</text>
<text x="340.4" y="134.2">3</text>
<text x="111.4" y="142.2" transform="rotate(-90 111.4 142.2)">4</text>
<text x="250.3" y="139.3">8</text>
<text x="266.7" y="141.9">10</text>
<text x="312.2" y="140.4">10k</text>
<text x="325.3" y="143.2">TL084</text>
<text x="340.4" y="139.3">2</text>
<text x="100.5" y="149.5">7</text>
<text x="116.9" y="146.9">5</text>
<text x="261.2" y="148.5" transform="rotate(-90 261.2 148.5)">4</text>
<text x="334.9" y="146.9" transform="rotate(-90 334.9 146.9)">11</text>
<text x="335.9" y="149.4">-4V5</text>
<text x="63.3" y="152.6">JUMPER</text>
<text x="81.1" y="153.1">100k</text>
<text x="101.8" y="155.9">TL084</text>
<text x="116.9" y="152">6</text>
<text x="254.1" y="154.5">+4V5</text>
<text x="264.4" y="150.8">TL084</text>
<text x="309.8" y="155.5">1k</text>
<text x="111.4" y="159.6" transform="rotate(-90 111.4 159.6)">11</text>
<text x="327.5" y="159.7">1uF</text>
<text x="360.6" y="158">1k</text>
<text x="114.9" y="164.6">-4V5</text>
<text x="330.2" y="167.2">+4V5</text>
<text x="345.4" y="165.6">1M</text>
<text x="182.9" y="169.7">+4V5</text>
<text x="105.2" y="176">10M</text>
<text x="180" y="175.3" transform="rotate(-90 180 175.3)">4</text>
<text x="185.4" y="180">10</text>
<text x="330.2" y="178.3">100k</text>
<text x="360.9" y="177.5">10k</text>
<text x="169" y="182.5">8</text>
<text x="185.4" y="185">9</text>
<text x="98.9" y="186.1">10k</text>
<text x="114.1" y="187.6">2nF</text>
<text x="154.8" y="186.1">10k</text>
<text x="170.4" y="188.9">TL084</text>
<text x="145.5" y="192.7">JUMPER2</text>
<text x="180" y="192.7" transform="rotate(-90 180 192.7)">11</text>
<text x="183.5" y="197.7">-4V5</text>
<text x="330.2" y="196.1">10k</text>
<text x="119.4" y="202.7">+4V5</text>
<text x="116.5" y="208.3" transform="rotate(-90 116.5 208.3)">4</text>
<text x="104.4" y="215.5">14</text>
<text x="121.9" y="213">12</text>
<text x="93.8" y="219.1">390k</text>
<text x="106.9" y="221.9">TL084</text>
<text x="121.9" y="218.1">13</text>
<text x="116.4" y="225.7" transform="rotate(-90 116.4 225.7)">11</text>
<text x="120" y="230.7">-4V5</text>
<text x="231" y="232.6">100mA</text>
<text x="374.6" y="229.4">+4V5</text>
<text x="289.5" y="239.3">100k</text>
<text x="319.6" y="238.8" transform="rotate(-90 319.6 238.8)">4</text>
<text x="357.1" y="239.3">100nF</text>
<text x="372.3" y="239.3">10uF</text>
<text x="107.8" y="242">390k</text>
<text x="216.1" y="244.4">9V</text>
<text x="247.9" y="244.4">100uF</text>
<text x="260.6" y="244.4">100uF</text>
<text x="273.3" y="244.4">10nF</text>
<text x="303.7" y="241.8">10nF</text>
<text x="313.8" y="243.5">3</text>
<text x="330.2" y="246">1</text>
<text x="313.8" y="248.5">2</text>
<text x="335.1" y="249.6">1k</text>
<text x="109" y="253.7">47pF</text>
<text x="289.5" y="252">100k</text>
<text x="303.7" y="252">10nF</text>
<text x="319.7" y="256.2" transform="rotate(-90 319.7 256.2)">11</text>
<text x="322.8" y="252.4">TL084</text>
<text x="357.1" y="254.5">100nF</text>
<text x="372.3" y="254.5">10uF</text>
<text x="374.6" y="262.4">-4V5</text>
</g>
<g font-size="2.4" fill="#800000">
<text x="195.6" y="78.2">G = 25</text>
<text x="365.8" y="164.6">G = 18-101</text>
</g>
</svg>
